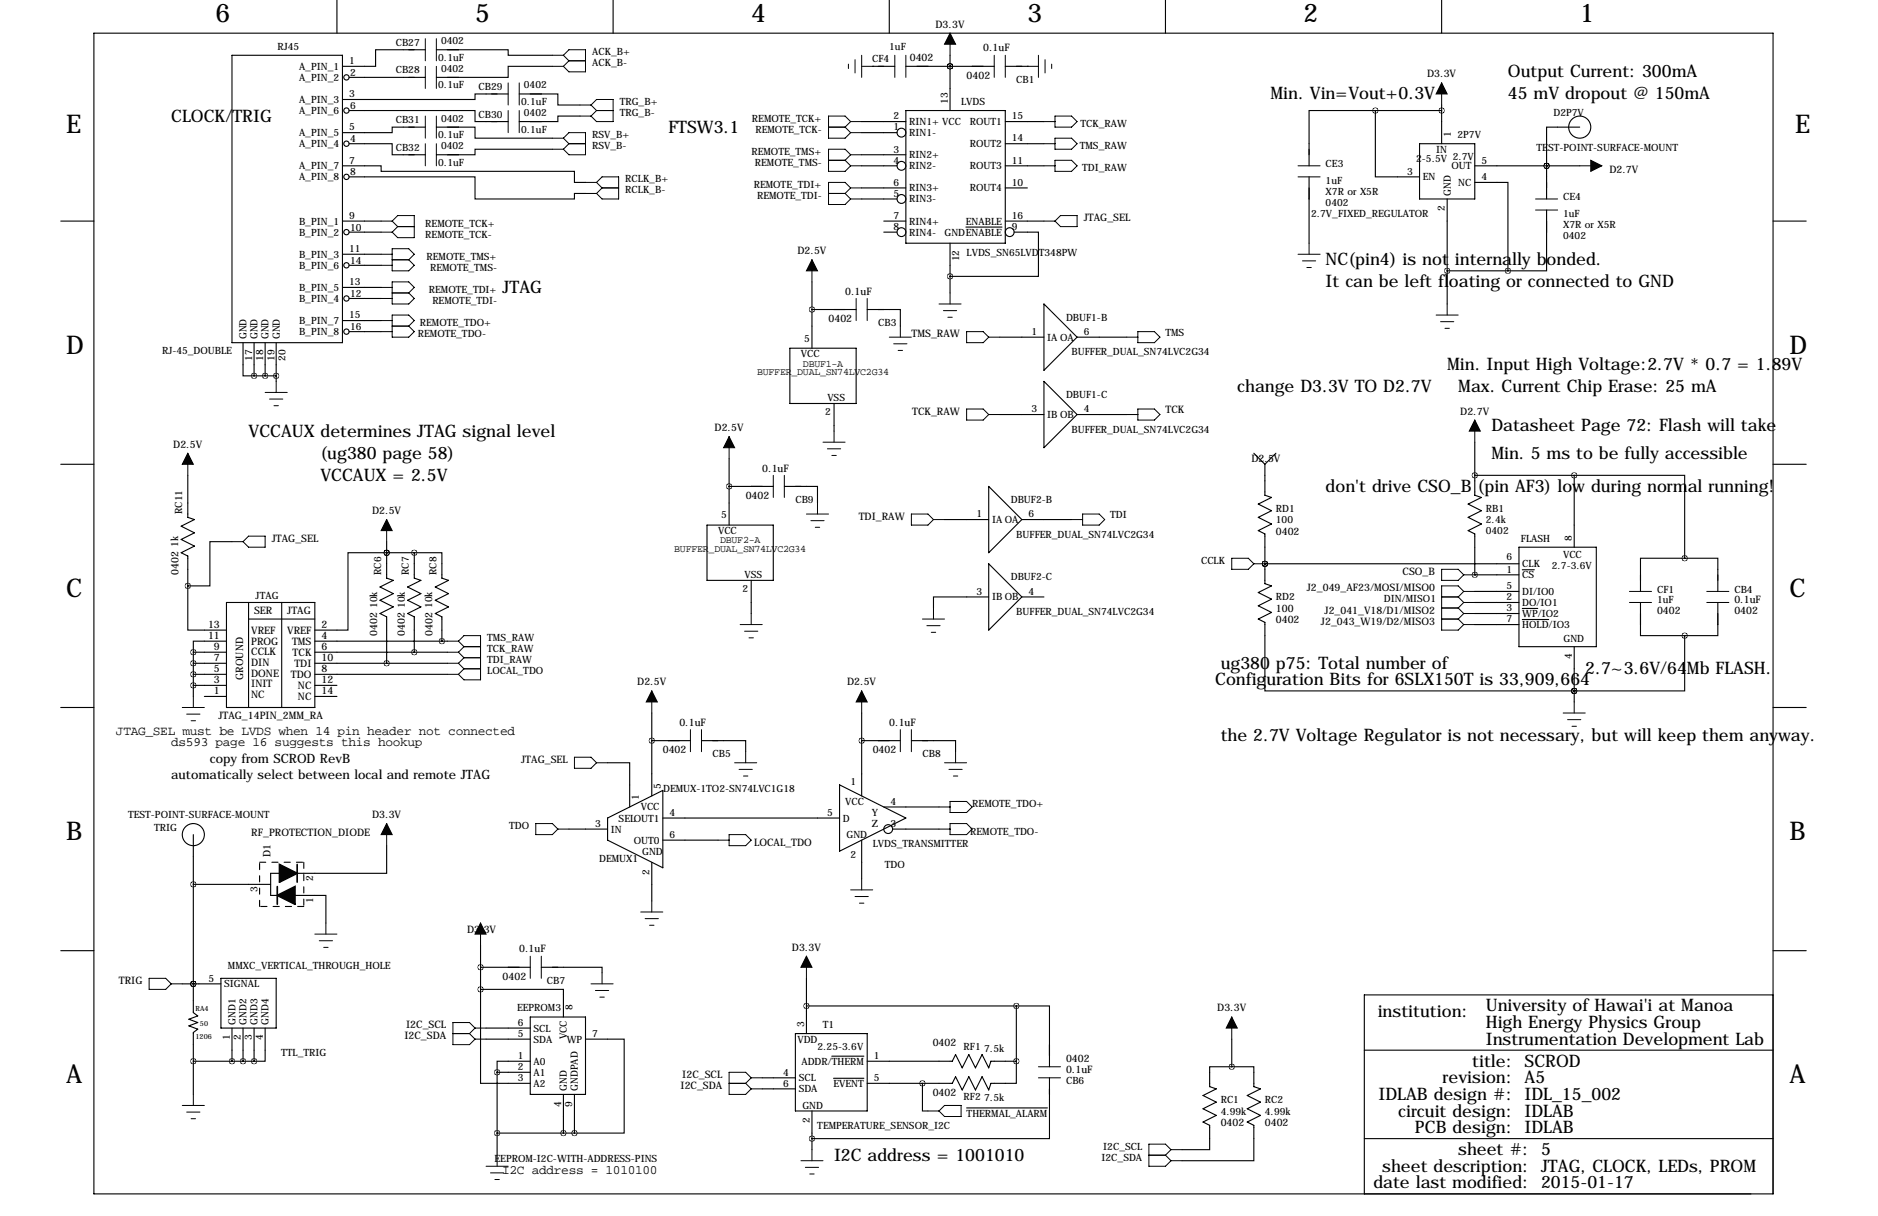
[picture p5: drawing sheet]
<svg xmlns="http://www.w3.org/2000/svg" width="432mm" height="279mm" viewBox="0 0 432 279" stroke-linecap="round" stroke-linejoin="round" font-family="sans-serif">
<g fill="none" stroke="#000" stroke-width=".25">
<path d="M21.6 7.6h386.1v266.7h-386.1zM53.3 12.7h25.4v66h-25.4zM77.5 0v7.6M80.3 17.8h17.5M97.8 11.4h-11.4v3.8h-7.7M100.3 11.4h16.5v1.3h10.2M127 15.2h-10.2v2.6h-16.5M141 0v7.6M200.7 15.2h.1M200.7 15.2h5M204.5 0v7.6M208.3 15.2h20.3"/>
<path d="M218.4 15.2h.1M218.4 12.7v12.7M231.1 15.2h5.1M236.2 15.2h.1M268 0v7.6M331.5 0v7.6M78.7 38.1h8.9v1.3h44.5v2.5h2.5M80.3 25.4h28.9v2.5h7.6M80.3 33h9.9v2.6h7.6M97.8 29.2h-7.6v1.3h-11.5M100.3 29.2h8.9v2.6h17.8M116.8 21.6h-7.6v1.3h-30.5"/>
<path d="M119.4 21.6h8.9v2.5h5M127 34.3h-17.8v1.3h-8.9M133.3 26.7h-5v1.2h-8.9M198.1 30.5h8.1M198.1 38.1h8.1M198.1 27.9h10.2M198.1 35.6h10.2M208.3 25.4h22.8v30.5h-22.8zM231.1 33h8.9M231.1 38.1h8.9M231.1 27.9h8.9M316.2 25.4v15.2h10.2"/>
<path d="M316.2 25.4h-15.2v12.7M316.2 25.4h15.3M326.4 33h12.7v12.7h-12.7zM331.5 24.1v8.9M339.1 38.1h24.1M355.6 38.1h.1M355.6 38.1v7.6M363.2 29.2h-7.6v8.9M14 50.8h7.6M78.7 50.8h8.9M78.7 58.4h8.9M80.3 40.6h28.9v5.1h22.9v-1.3h2.5"/>
<path d="M80.3 53.3h7.3M198.1 45.7h8.1M198.1 43.2h10.2M203.2 50.8h5.1M203.2 53.3h3M218.4 55.9v11.4M222.1 52.2h8.3M231.1 50.8h8.9M231.1 43.2h5.1M233.2 53.3h5.6v10.2h-20.4M301 40.6v15.3M332.7 45.7v24.1"/>
<path d="M339.1 41.9h7.6v20.3M355.6 48.3v13.9h-8.9M407.7 50.8h7.6M55.9 78.7v7.7h2.5M58.4 78.7v7.7M61 78.7v7.7M63.5 78.7v8.9M78.7 66h8.9M78.7 73.7h8.9M80.3 68.6h7.3M80.3 61h7.3M80.3 76.2h7.3"/>
<path d="M186.7 64.8v15.2M186.7 71.1h10.1M199.4 71.1h7.6v3.8M229.9 77.5h10.1M240 69.8l7.6 7.7-7.6 7.6zM247.6 77.5h11.5M332.7 62.2h14M58.4 86.4h5.1M181.6 80h15.2v12.7h-15.2zM191.8 92.7v6.4M229.9 95.2h10.1M240 87.6l7.6 7.6-7.6 7.7z"/>
<path d="M247.6 95.2h11.5M14 106.7h7.6M43.2 109.2v9.7l1.5 .5-3 1.5 3 1.5-3 1.6 3 1.5-3 1.5 1.5 .8v6.8M167.6 105.4v15.3M167.6 111.8h10.2M180.3 111.8h7.7v3.8M217.2 119.4h10.1M227.3 111.8l7.6 7.6-7.6 7.6zM234.9 119.4h11.5M288.3 104.1l2.5 2.6M290.8 106.7v7.1l1.6 .5-3.1 1.5 3.1 1.5-3.1 1.6 3.1 1.5-3.1 1.5 1.5 .8v11.4l1.6 .5-3.1 1.5 3.1 1.6-3.1 1.5 3.1 1.5-3.1 1.5 1.5 .8v15.8h71.1M293.4 104.1l-2.6 2.6"/>
<path d="M339.1 101.6v12.2l1.5 .5-3 1.5 3 1.5-3 1.6 3 1.5-3 1.5 1.5 .8v9.4M339.1 109.2h22.8M361.9 109.2h25.4v19.1M361.9 109.2v16.5M407.7 106.7h7.6M43.2 134.6v10.2h8.9M52.1 138.4h20.3v24.2h-20.3zM53.3 124.5h-5v10.1h-5.1M57.1 138.4v24.2M64.8 138.4v24.2M88.9 127h-8.9v17.8h-7.6M88.9 127h.1"/>
<path d="M88.9 124.5v8.3l1.5 .5-3 1.6 3 1.5-3 1.5 3 1.5-3 1.6 1.5 .7v10.7M88.9 127h6.3M95.2 127h6.4v5.8l1.5 .5-3 1.6 3 1.5-3 1.5 3 1.5-3 1.6 1.5 .7v5.6M95.2 127v5.8l1.6 .5-3.1 1.6 3.1 1.5-3.1 1.5 3.1 1.5-3.1 1.6 1.5 .7v8.2M162.6 120.7h15.2v12.6h-15.2zM172.7 133.3v7.7M227.3 137.2h-12.7v2.5M227.3 129.5l7.6 7.7-7.6 7.6zM234.9 137.2h5.1M290.8 129.5h.1M290.8 129.5h58.4M339.1 132.1h.1"/>
<path d="M339.1 132.1h10.1M339.1 138.4h10.1M339.1 135.9h10.1M349.2 125.7h17.8v22.9h-17.8zM350 130.9h2.8M350 139.8h3.6M377.2 138.4v7.6h10.1M387.3 128.3h-10.1v7.6M387.3 128.3h7.7v7.6M395 138.4v7.6h-7.7M44.4 149.9v10.1M44.4 157.5h7.7"/>
<path d="M44.4 154.9h7.7M44.4 152.4h7.7M44.4 149.9h7.7M52.1 147.3h-7.7v2.6M57.1 142.2h15.3M72.4 157.5h5.1M72.4 154.9h30.5M72.4 152.4h30.5M72.4 149.9h30.5M72.4 147.3h30.5M339.1 141h10.1M339.1 143.5h10.1"/>
<path d="M350 142.3h6.1M361.9 158.8h.1M361.9 148.6v12.7M387.3 146v12.8h-25.4M14 162.6h7.6M47 160h5.1M72.4 160h5.1M139.7 175.3h5.1v10.1M149.9 163.8v19.1M149.9 170.2h8.8M161.3 170.2h10.1v2.5M198.1 163.8v19.1"/>
<path d="M198.1 170.2h8.9M209.5 170.2h10.2v2.5M407.7 162.6h7.6M44.4 191.8v40.9l1.1 .7-2.1 .8 2.1 .7-2.1 .8 2.1 .8-1.1 .7v14.3M88.9 194.3v6.4h-20.6M130.8 190.5h8.9M139.7 188l12.7-6.4v17.8l-12.7-6.4zM149.9 198.1v8.9M152.4 188h40.6M152.4 193h12.7M193 180.3l15.3 7.7-15.3 7.6zM198.1 193v8.9"/>
<path d="M203.2 185.4h12.7M205.2 190.5h10.7M14 218.4h7.6M44.4 203.2h17.8M64.3 200.7h-2.1v5h1.6M67.8 205.7h7.1v6.4M110.5 217.2v10.1M407.7 218.4h7.6M41.9 226.1h8.9M44.4 226.1h.1M50.8 224.8h12.7v11.4h-12.7zM53.3 236.2v7.6"/>
<path d="M55.9 236.2v7.6M58.4 236.2v7.6M61 236.2v7.6h-2.6M110.5 227.3h19v6.4M110.5 227.3v21.6h11.4M110.5 222.2h11.4M111.8 238.8h10.1M111.8 236.2h10.1M121.9 233.7h12.7v17.8h-12.7zM124.5 222.2h13.9v1.3M134.6 238.8h8.9v21.5h-11.4M182.9 237.5h16.5v17.8h-16.5z"/>
<path d="M185.4 224.8v12.7M185.4 231.1h48.3M233.7 231.1h7.6v14M233.7 231.1v12.7M283.2 238.8v6.3M407.7 228.6h-94v45.7M44.4 243.8h14M114.3 246.4h7.6M114.3 246.4v19M121.9 243.8h-7.6v2.6M129.5 251.5v8.8M132.1 251.5v8.8"/>
<path d="M175.3 247.6h7.6M175.3 250.2h7.6M186.7 255.3v8.9M191.2 242.7h7.4M191.6 247.8h7M199.4 243.8h19.5l.8-1.5 1.5 3.1 1.6-3.1 1.5 3.1 1.5-3.1 1.5 3.1 .5-1.6h5.9M212.1 248.9v6.4h1.3M222.2 254.6h18.6M233.7 243.8v5.1h-5.9l-.5 1.5-1.5-3-1.5 3-1.5-3-1.6 3-1.5-3-.8 1.5h-19.5M241.3 247.6v14h-54.6M283.2 245.1h-5.1v4.6l1.6 .5-3.1 1.5 3.1 1.5-3.1 1.6 3.1 1.5-3.1 1.5 1.5 .8v5.6h-6.3M283.2 245.1h5.1v4.6l1.5 .5-3 1.5 3 1.5-3 1.6 3 1.5-3 1.5 1.5 .8v8.1h-16.5"/>
<path d="M313.7 241.3h94M114.3 260.3h17.8M313.7 261.6h94"/>
<circle cx="79.7" cy="17.8" r=".61"/>
<circle cx="79.7" cy="25.4" r=".61"/>
<circle cx="79.7" cy="33" r=".61"/>
<circle cx="207.3" cy="38.1" r="1.02"/>
<circle cx="207.3" cy="30.5" r="1.02"/>
<circle cx="363.2" cy="29.2" r="2.54"/>
<circle cx="79.7" cy="53.3" r=".61"/>
<circle cx="79.7" cy="40.6" r=".61"/>
<circle cx="207.3" cy="45.7" r="1.02"/>
<circle cx="207.3" cy="53.3" r="1.02"/>
<circle cx="232.2" cy="53.3" r="1.02"/>
<circle cx="79.7" cy="76.2" r=".61"/>
<circle cx="79.7" cy="68.6" r=".61"/>
<circle cx="79.7" cy="61" r=".61"/>
<circle cx="44.5" cy="191.8" r="2.54"/>
<circle cx="204.2" cy="190.5" r="1.02"/>
</g>
<g fill="none" stroke="#000" stroke-width=".23">
<path d="M97.8 8.9v5.1M97.8 15.2v5.1M100.3 8.9v5.1M100.3 15.2v5.1M116.8 19.1v5M119.4 19.1v5M127 12.7h2.5M127 15.2h2.5M129.5 12.7l1.3 1.3M129.5 12.7l1.3-1.3h3.8v5.1h-3.8l-1.3-1.3M130.8 14h3.8M130.8 14l-1.3 1.2"/>
<path d="M195.1 14.7v1M196.6 13.7v3.1M198.1 15.2h2.6M198.1 12.7v5.1M205.7 12.7v5.1M208.3 12.7v5.1M218.4 7.6v5.1M228.6 12.7v5.1M231.1 12.7v5.1M236.2 15.2h2.6M238.8 12.7v5.1M240.3 13.7v3.1"/>
<path d="M241.8 14.7v1M331.5 19.1v5M97.8 26.7v5.1M97.8 33v5.1M100.3 26.7v5.1M100.3 33v5.1M116.8 25.4v5.1M119.4 25.4v5.1M127 31.8h2.5M127 34.3h2.5M129.5 31.8l1.3-1.3h3.8v5.1h-3.8l-1.3-1.3M129.5 31.8l1.3 1.2"/>
<path d="M130.8 33h3.8M130.8 33l-1.3 1.3M133.3 24.1h2.6M133.3 26.7h2.6M135.9 24.1l1.3 1.3M135.9 24.1l1.3-1.2h3.8v5h-3.8l-1.3-1.2M137.2 25.4h3.8M137.2 25.4l-1.3 1.3M190.5 29.2h3.8M190.5 36.8h3.8M194.3 29.2l1.3 1.3M194.3 36.8l1.3 1.3"/>
<path d="M195.6 38.1h2.5M195.6 27.9l-1.3-1.2h-3.8v5.1h3.8l1.3-1.3M195.6 27.9h2.5M195.6 30.5h2.5M195.6 35.6l-1.3-1.3h-3.8v5.1h3.8l1.3-1.3M195.6 35.6h2.5M195.6 27.9l-1.3 1.3M195.6 35.6l-1.3 1.2M240 38.1h2.6M240 27.9h2.6M240 33h2.6M242.6 26.7h3.8l1.2 1.2-1.2 1.3h-3.8z"/>
<path d="M242.6 31.8h3.8l1.2 1.2-1.2 1.3h-3.8zM242.6 36.8h3.8l1.2 1.3-1.2 1.3h-3.8zM298.4 38.1h5.1M363.2 38.1h5.1M87.6 50.8h2.6M87.6 53.3h2.6M87.6 58.4h2.6M90.2 50.8l1.2 1.3M90.2 50.8l1.2-1.3h3.8v5.1h-3.8l-1.2-1.3M90.2 57.2h3.8l1.2 1.2-1.2 1.3 1.2 1.3-1.2 1.2h-3.8zM90.2 59.7h3.8M91.4 52.1h3.8"/>
<path d="M91.4 52.1l-1.2 1.2M134.6 41.9h2.6M134.6 44.4h2.6M137.2 41.9l1.2-1.3h3.8v5.1h-3.8l-1.2-1.3M137.2 41.9l1.2 1.3M138.4 43.2h3.8M138.4 43.2l-1.2 1.2M186.7 59.7v5.1M190.5 44.4h3.8M194.3 44.4l1.3 1.3M195.6 45.7h2.5M195.6 43.2l-1.3-1.3h-3.8v5.1h3.8l1.3-1.3"/>
<path d="M195.6 43.2h2.5M195.6 43.2l-1.3 1.2M240 50.8h2.6M242.6 50.8l1.2-1.3h3.8v2.6h-3.8zM298.4 40.6h5.1M298.4 58.4h5.1M299.5 59.9h3M301 55.9v2.5M353.1 45.7h5M353.1 48.3h5M87.6 61h2.6M87.6 66h2.6"/>
<path d="M87.6 68.6h2.6M87.6 73.7h2.6M87.6 76.2h2.6M90.2 64.8h3.8l1.2 1.2-1.2 1.3 1.2 1.3-1.2 1.2h-3.8zM90.2 72.4h3.8l1.2 1.3-1.2 1.2 1.2 1.3-1.2 1.3h-3.8zM90.2 67.3h3.8M90.2 74.9h3.8M196.8 68.6v5.1M199.4 68.6v5.1M204.5 77.5h5M205.5 79h3M207 74.9v2.6"/>
<path d="M215.9 69.8h5.1M216.9 71.4h3.1M217.9 72.9h1M218.4 67.3v2.5M222.2 76.2h3.9l1.2 1.3-1.2 1.2h-3.9zM227.3 77.5h2.6M259.1 77.5h2.5M261.6 76.2h3.8l1.3 1.3-1.3 1.2h-3.8zM300.5 61.5h1M330.2 72.4h5.1M331.2 73.9h3.1M332.2 75.4h1"/>
<path d="M332.7 69.8v2.6M61 90.2h5M62 91.7h3M63 93.2h1M63.5 87.6v2.6M191.8 99.1v2.5M206.5 80.5h1M222.2 94h3.9l1.2 1.2-1.2 1.3h-3.9zM227.3 95.2h2.6M259.1 95.2h2.5M261.6 94h3.8l1.3 1.2-1.3 1.3h-3.8zM339.1 96.5v5.1"/>
<path d="M43.2 104.1v5.1M88.9 119.4v5.1M167.6 100.3v5.1M177.8 109.2v5.1M180.3 109.2v5.1M185.4 118.1h5.1M186.4 119.6h3.1M188 115.6v2.5M189.2 101.6h5.1M190.2 103.1h3.1M191.3 104.6h1M209.5 118.1h3.9l1.2 1.3-1.2 1.3h-3.9z"/>
<path d="M214.6 119.4h2.6M246.4 119.4h2.5M248.9 118.1h3.8l1.3 1.3-1.3 1.3h-3.8zM53.3 124.5h2.6M55.9 124.5l1.2-1.3h3.9v2.5h-3.9zM187.5 121.2h1M214.6 139.7v2.5M283.2 128.3h3.8l1.3 1.2-1.3 1.3h-3.8zM288.3 129.5h2.5M331.5 139.7h3.8M331.5 130.8h3.8l1.2 1.3-1.2 1.2h-3.8zM331.5 137.2h3.8"/>
<path d="M335.3 137.2l1.2 1.2M335.3 139.7l1.2 1.3M336.5 135.9h2.6M336.5 138.4h2.6M336.5 138.4l-1.2 1.3M336.5 135.9l-1.2-1.3h-3.8v10.2h3.8l1.2-1.3M336.5 135.9l-1.2 1.3M336.5 132.1h2.6M374.6 135.9h5.1M374.6 138.4h5.1M392.4 135.9h5.1M392.4 138.4h5.1"/>
<path d="M102.9 152.4h2.5M102.9 147.3h2.5M102.9 149.9h2.5M102.9 154.9h2.5M105.4 147.3l1.3-1.3h3.8v10.2h-3.8l-1.3-1.3M105.4 152.4l1.3 1.3M105.4 147.3l1.3 1.3M105.4 149.9l1.3 1.2M106.7 153.7h3.8M106.7 151.1h3.8M106.7 151.1l-1.3 1.3M106.7 148.6h3.8"/>
<path d="M106.7 148.6l-1.3 1.3M106.7 153.7l-1.3 1.2M149.9 158.8v5M170.2 143.5h5.1M171.2 145h3M172.2 146.6h1M172.7 141v2.5M198.1 158.8v5M212.1 142.2h5.1M213.1 143.8h3.1M214.1 145.3h1M331.5 142.2h3.8"/>
<path d="M335.3 142.2l1.2 1.3M336.5 141h2.6M336.5 141l-1.2 1.2M336.5 143.5h2.6M41.9 162.6h5.1M42.9 164.1h3.1M43.9 165.6h1.1M44.4 160v2.6M132.1 174h3.8l1.3 1.3-1.3 1.2h-3.8zM137.2 175.3h2.5M158.7 167.6v5.1M161.3 167.6v5.1"/>
<path d="M168.9 175.3h5.1M169.9 176.8h3.1M170.9 178.3h1.1M171.4 172.7v2.6M207 167.6v5.1M209.5 167.6v5.1M217.2 175.3h5M218.2 176.8h3M219.2 178.3h1M219.7 172.7v2.6M359.4 163.8h5.1M360.4 165.4h3.1"/>
<path d="M361.4 166.9h1.1M361.9 161.3v2.5M88.9 189.2v5.1M123.2 189.2h3.8l1.3 1.3-1.3 1.3h-3.8zM128.3 190.5h2.5M165.1 193h2.5M167.6 191.8h3.8l1.3 1.2-1.3 1.3h-3.8zM215.9 185.4h2.5M215.9 190.5h2.5M218.4 184.1h3.8l1.3 1.3-1.3 1.3h-3.8zM218.4 189.2h3.8l1.3 1.3-1.3 1.3h-3.8zM72.4 214.6h5.1"/>
<path d="M73.4 216.2h3.1M74.4 217.7h1M74.9 212.1v2.5M110.5 212.1v5.1M121.9 219.7v5.1M124.5 219.7v5.1M147.3 209.5h5.1M148.3 211.1h3.1M149.4 212.6h1M149.9 207v2.5M185.4 219.7v5.1M195.6 204.5h5.1"/>
<path d="M196.6 206h3M197.6 207.5h1M198.1 201.9v2.6M34.3 224.8h3.8l1.3 1.3-1.3 1.2h-3.8zM39.4 226.1h2.5M104.1 237.5h3.8M107.9 237.5l1.3 1.3M109.2 236.2h2.6M109.2 236.2l-1.3 1.3M109.2 236.2l-1.3-1.3h-3.8v5.1h3.8l1.3-1.2M109.2 238.8h2.6M135.9 226.1h5.1"/>
<path d="M136.9 227.6h3.1M137.9 229.1h1M138.4 223.5v2.6M283.2 233.7v5.1M41.9 254h5.1M42.9 255.5h3.1M43.9 257h1.1M44.4 251.5v2.5M167.6 248.9h3.8M171.4 248.9l1.3 1.3M172.7 247.6h2.6M172.7 247.6l-1.3 1.3"/>
<path d="M172.7 247.6l-1.3-1.2h-3.8v5.1h3.8l1.3-1.3M172.7 250.2h2.6M213.4 255.3h2.5M217.2 254h3.8v2.5h-3.8l-1.3-1.2zM238.8 247.6h5M238.8 245.1h5M111.8 268h5M112.8 269.5h3M113.8 271h1M114.3 265.4v2.6M184.1 266.7h5.1M185.2 268.2h3"/>
<path d="M186.2 269.7h1M186.7 264.2v2.5M264.2 265.4h3.8M268 265.4l1.2 1.3M269.2 266.7h2.6M269.2 264.2h2.6M269.2 264.2l-1.2 1.2M269.2 264.2l-1.2-1.3h-3.8v5.1h3.8l1.2-1.3"/>
</g>
<path d="M68.3 198.6v4.1M63.8 203.7v4.1" fill="none" stroke="#000" stroke-width=".38"/>
<path d="M64.3 198.6l4 2.1-4 2zM63.8 205.7l4-2v4.1z" fill="#000" stroke="#000" stroke-width=".38"/>
<path d="M59.7 198.1h10.1M69.8 198.1v10.2M59.7 208.3v-10.2M69.8 208.3h-10.1" fill="none" stroke="#000" stroke-width=".25" stroke-dasharray="1.4 1.4"/>
<g fill="#000" stroke="#000" stroke-width=".23">
<path d="M218.4 7.6l1.3 2.6h-2.5zM331.5 19.1l1.2 2.5h-2.5zM365.8 36.8l2.5 1.3-2.5 1.3zM186.7 59.7l1.3 2.5h-2.6zM339.1 96.5l1.3 2.6h-2.6zM43.2 104.1l1.2 2.6h-2.5zM88.9 119.4l1.3 2.5h-2.6zM167.6 100.3l1.3 2.6h-2.5zM149.9 158.8l1.2 2.5h-2.5zM198.1 158.8l1.3 2.5h-2.6zM88.9 189.2l1.3 2.6h-2.6zM110.5 212.1l1.3 2.5h-2.6z"/>
<path d="M185.4 219.7l1.3 2.5h-2.6zM283.2 233.7l1.3 2.5h-2.6z"/>
</g>
<path d="M387.3 146.1a.05 .05 0 0 0 .1 0 .05 .05 0 0 0-.1 0zM290.8 129.5a.05 .05 0 0 0 .1 0 .05 .05 0 0 0-.1 0zM387.3 128.3a.05 .05 0 0 0 .1 0 .05 .05 0 0 0-.1 0zM339 132.1a.05 .05 0 0 0 .1 0 .05 .05 0 0 0-.1 0zM361.9 158.8a.05 .05 0 0 0 .1 0 .05 .05 0 0 0-.1 0zM290.8 129.5a.05 .05 0 0 0 .1 0 .05 .05 0 0 0-.1 0zM233.6 243.8a.05 .05 0 0 0 .1 0 .05 .05 0 0 0-.1 0zM361.9 109.2a.05 .05 0 0 0 .1 0 .05 .05 0 0 0-.1 0zM361.9 158.8a.05 .05 0 0 0 .1 0 .05 .05 0 0 0-.1 0zM186.6 261.6a.05 .05 0 0 0 .1 0 .05 .05 0 0 0-.1 0zM233.6 231.1a.05 .05 0 0 0 .1 0 .05 .05 0 0 0-.1 0zM212 248.9a.05 .05 0 0 0 .1 0 .05 .05 0 0 0-.1 0zM339 109.2a.05 .05 0 0 0 .1 0 .05 .05 0 0 0-.1 0zM283.2 245.1a.05 .05 0 0 0 .1 0 .05 .05 0 0 0-.1 0zM185.4 231.1a.05 .05 0 0 0 .1 0 .05 .05 0 0 0-.1 0zM129.5 260.4a.05 .05 0 0 0 .1 0 .05 .05 0 0 0-.1 0zM132 260.4a.05 .05 0 0 0 .1 0 .05 .05 0 0 0-.1 0zM110.4 227.3a.05 .05 0 0 0 .1 0 .05 .05 0 0 0-.1 0zM110.4 222.3a.05 .05 0 0 0 .1 0 .05 .05 0 0 0-.1 0zM44.4 226.1a.05 .05 0 0 0 .1 0 .05 .05 0 0 0-.1 0zM44.4 226.1a.05 .05 0 0 0 .1 0 .05 .05 0 0 0-.1 0zM44.4 243.8a.05 .05 0 0 0 .1 0 .05 .05 0 0 0-.1 0zM53.3 243.8a.05 .05 0 0 0 .1 0 .05 .05 0 0 0-.1 0zM55.8 243.8a.05 .05 0 0 0 .1 0 .05 .05 0 0 0-.1 0zM58.4 243.8a.05 .05 0 0 0 .1 0 .05 .05 0 0 0-.1 0zM58.4 86.4a.05 .05 0 0 0 .1 0 .05 .05 0 0 0-.1 0zM60.9 86.4a.05 .05 0 0 0 .1 0 .05 .05 0 0 0-.1 0zM332.7 62.2a.05 .05 0 0 0 .1 0 .05 .05 0 0 0-.1 0zM346.7 62.2a.05 .05 0 0 0 .1 0 .05 .05 0 0 0-.1 0zM331.4 25.4a.05 .05 0 0 0 .1 0 .05 .05 0 0 0-.1 0zM316.2 25.4a.05 .05 0 0 0 .1 0 .05 .05 0 0 0-.1 0zM44.4 157.5a.05 .05 0 0 0 .1 0 .05 .05 0 0 0-.1 0zM44.4 154.9a.05 .05 0 0 0 .1 0 .05 .05 0 0 0-.1 0zM44.4 152.4a.05 .05 0 0 0 .1 0 .05 .05 0 0 0-.1 0zM44.4 149.9a.05 .05 0 0 0 .1 0 .05 .05 0 0 0-.1 0zM95.2 127a.05 .05 0 0 0 .1 0 .05 .05 0 0 0-.1 0zM95.2 149.9a.05 .05 0 0 0 .1 0 .05 .05 0 0 0-.1 0zM44.4 203.2a.05 .05 0 0 0 .1 0 .05 .05 0 0 0-.1 0zM43.1 134.6a.05 .05 0 0 0 .1 0 .05 .05 0 0 0-.1 0zM218.4 63.5a.05 .05 0 0 0 .1 0 .05 .05 0 0 0-.1 0zM218.4 15.2a.05 .05 0 0 0 .1 0 .05 .05 0 0 0-.1 0zM218.4 15.2a.05 .05 0 0 0 .1 0 .05 .05 0 0 0-.1 0zM149.8 170.2a.05 .05 0 0 0 .1 0 .05 .05 0 0 0-.1 0zM198.1 170.2a.05 .05 0 0 0 .1 0 .05 .05 0 0 0-.1 0zM186.6 71.1a.05 .05 0 0 0 .1 0 .05 .05 0 0 0-.1 0zM167.6 111.8a.05 .05 0 0 0 .1 0 .05 .05 0 0 0-.1 0z" fill="#000" stroke="#000" stroke-width="1.3"/>
<g font-size="5.9">
<text x="49.5" y="5.1">6</text>
<text x="109.2" y="5.1">5</text>
<text x="172.7" y="5.1">4</text>
<text x="236.2" y="5.1">3</text>
<text x="299.7" y="5.1">2</text>
<text x="363.2" y="5.1">1</text>
<text x="15.2" y="30.5">E</text>
<text x="412.7" y="30.5">E</text>
<text x="15.2" y="81.3">D</text>
<text x="411.5" y="81.3">D</text>
<text x="15.2" y="137.2">C</text>
<text x="411.5" y="137.2">C</text>
<text x="15.2" y="193">B</text>
<text x="411.5" y="193">B</text>
<text x="15.2" y="248.9">A</text>
<text x="411.5" y="248.9">A</text>
</g>
<g font-size="4">
<text x="346.7" y="17.8">Output Current: 300mA</text>
<text x="292.1" y="22.9">Min. Vin=Vout+0.3V</text>
<text x="346.7" y="22.9">45 mV dropout @ 150mA</text>
<text x="39.4" y="27.9">CLOCK/TRIG</text>
<text x="153.7" y="30.5">FTSW3.1</text>
<text x="304.8" y="61">NC(pin4) is not internally bonded.</text>
<text x="115.6" y="67.3">JTAG</text>
<text x="304.8" y="66">It can be left floating or connected to GND</text>
<text x="332.7" y="85.1">Min. Input High Voltage:2.7V * 0.7 = 1.89V</text>
<text x="284.5" y="90.2">change D3.3V TO D2.7V</text>
<text x="335.3" y="90.2">Max. Current Chip Erase: 25 mA</text>
<text x="57.1" y="100.3">VCCAUX determines JTAG signal level</text>
<text x="342.9" y="99.1">Datasheet Page 72: Flash will take</text>
<text x="73.7" y="105.4">(ug380 page 58)</text>
<text x="342.9" y="105.4">Min. 5 ms to be fully accessible</text>
<text x="73.7" y="110.5">VCCAUX = 2.5V</text>
<text x="304.8" y="113">don't drive CSO_B (pin AF3) low during normal running!</text>
<text x="280.7" y="153.7">ug380 p75: Total number of</text>
<text x="364.5" y="154.9">2.7~3.6V/64Mb FLASH.</text>
<text x="279.4" y="157.5">Configuration Bits for 6SLX150T is 33,909,664</text>
<text x="280.7" y="170.2">the 2.7V Voltage Regulator is not necessary, but will keep them anyway.</text>
<text x="316.8" y="233.7">institution:</text>
<text x="341.6" y="232.4">University of Hawai'i at Manoa</text>
<text x="341.6" y="236.2">High Energy Physics Group</text>
<text x="338.5" y="245.1">title: SCROD</text>
<text x="341.6" y="240">Instrumentation Development Lab</text>
<text x="331.7" y="248.9">revision: A5</text>
<text x="316.9" y="252.7">IDLAB design #: IDL_15_002</text>
<text x="321.5" y="256.5">circuit design: IDLAB</text>
<text x="325.3" y="260.3">PCB design: IDLAB</text>
<text x="191.8" y="266.7">I2C address = 1001010</text>
<text x="317.8" y="269.2">sheet description: JTAG, CLOCK, LEDs, PROM</text>
<text x="335.3" y="265.4">sheet #: 5</text>
<text x="315.8" y="273">date last modified: 2015-01-17</text>
</g>
<g font-size="3">
<text x="26.7" y="168.9">JTAG_SEL must be LVDS when 14 pin header not connected</text>
<text x="39.4" y="171.4">ds593 page 16 suggests this hookup</text>
<text x="39.4" y="179.1">automatically select between local and remote JTAG</text>
<text x="48.3" y="175.3">copy from SCROD RevB</text>
<text x="115.5" y="269.6">I2C address = 1010100</text>
</g>
<g font-size="2.4">
<text x="215.1" y="6.4">D3.3V</text>
<text x="226.1" y="11.8">0.1uF</text>
<text x="209.2" y="14">0402</text>
<text x="328.1" y="17.8">D3.3V</text>
<text x="222.2" y="18.2">0402</text>
<text x="370.1" y="39.8">D2.7V</text>
<text x="249.2" y="50.8">JTAG_SEL</text>
<text x="183.4" y="58.4">D2.5V</text>
<text x="194.3" y="67.7">0.1uF</text>
<text x="190.5" y="74.1">0402</text>
<text x="209.6" y="77.5">TMS_RAW</text>
<text x="209.7" y="95.2">TCK_RAW</text>
<text x="268" y="95">TCK</text>
<text x="335.8" y="95.2">D2.7V</text>
<text x="164.3" y="99.1">D2.5V</text>
<text x="39.9" y="102.9">D2.5V</text>
<text x="287.8" y="106.2">D2.5V</text>
<text x="175.3" y="108.3">0.1uF</text>
<text x="85.6" y="118.1">D2.5V</text>
<text x="171.4" y="114.7">0402</text>
<text x="197.4" y="119.4">TDI_RAW</text>
<text x="62.5" y="124.5">JTAG_SEL</text>
<text x="293.4" y="122.8">0402</text>
<text x="41" y="132.1" transform="rotate(-90 41 132.1)">0402</text>
<text x="300.5" y="135.9">J2_049_AF23/MOSI/MISO0</text>
<text x="322.5" y="132.1">CSO_B</text>
<text x="58.4" y="141">SER</text>
<text x="66" y="141">JTAG</text>
<text x="293.4" y="140.6">100</text>
<text x="293.4" y="143.1">0402</text>
<text x="303.7" y="143.5">J2_043_W19/D2/MISO3</text>
<text x="304.5" y="141">J2_041_V18/D1/MISO2</text>
<text x="381" y="141.1">0402</text>
<text x="398.8" y="138.6">0.1uF</text>
<text x="398.8" y="141.1">0402</text>
<text x="47.8" y="146.8">11</text>
<text x="47.8" y="144.3">13</text>
<text x="49.2" y="149.4">9</text>
<text x="57.8" y="148.2">PROG</text>
<text x="57.8" y="145.7">VREF</text>
<text x="66.1" y="145.6">VREF</text>
<text x="67.1" y="148.2">TMS</text>
<text x="73.9" y="144.3">2</text>
<text x="73.9" y="146.8">4</text>
<text x="73.9" y="149.4">6</text>
<text x="86.8" y="146" transform="rotate(-90 86.8 146)">0402</text>
<text x="93.1" y="146" transform="rotate(-90 93.1 146)">0402</text>
<text x="99.5" y="146" transform="rotate(-90 99.5 146)">0402</text>
<text x="49.2" y="154.4">5</text>
<text x="49.2" y="151.9">7</text>
<text x="57.8" y="155.5">DONE</text>
<text x="57.8" y="153">DIN</text>
<text x="57.8" y="150.6">CCLK</text>
<text x="66.9" y="155.8">TDO</text>
<text x="67.3" y="150.7">TCK</text>
<text x="67.7" y="153.2">TDI</text>
<text x="73.9" y="154.4">8</text>
<text x="73.9" y="151.9">10</text>
<text x="49.2" y="159.5">1</text>
<text x="49.2" y="157">3</text>
<text x="55.9" y="156.2" transform="rotate(-90 55.9 156.2)">GROUND</text>
<text x="57.8" y="160.3">NC</text>
<text x="57.8" y="157.9">INIT</text>
<text x="68.5" y="158.3">NC</text>
<text x="68.5" y="160.9">NC</text>
<text x="73.9" y="157">12</text>
<text x="73.9" y="159.5">14</text>
<text x="146.5" y="157.5">D2.5V</text>
<text x="194.8" y="157.5">D2.5V</text>
<text x="50.2" y="165.2">JTAG_14PIN_2MM_RA</text>
<text x="156.2" y="166.8">0.1uF</text>
<text x="204.5" y="166.8">0.1uF</text>
<text x="152.4" y="173.1">0402</text>
<text x="200.7" y="173.1">0402</text>
<text x="119.8" y="175.3">JTAG_SEL</text>
<text x="85.6" y="188">D3.3V</text>
<text x="57.8" y="192.2">RF_PROTECTION_DIODE</text>
<text x="62.2" y="196.8" transform="rotate(-90 62.2 196.8)">D1</text>
<text x="173.4" y="194.3">LOCAL_TDO</text>
<text x="107.4" y="214.4">D3.3V</text>
<text x="119.4" y="218.8">0.1uF</text>
<text x="182.1" y="218.4">D3.3V</text>
<text x="27.3" y="226.1">TRIG</text>
<text x="115.6" y="225.2">0402</text>
<text x="279.9" y="232.4">D3.3V</text>
<text x="93" y="238.8">I2C_SDA</text>
<text x="93.4" y="236.2">I2C_SCL</text>
<text x="214.5" y="240.4">0402</text>
<text x="245.1" y="244.1">0402</text>
<text x="156.5" y="250.2">I2C_SDA</text>
<text x="156.9" y="247.6">I2C_SCL</text>
<text x="214.5" y="251.9">0402</text>
<text x="245.1" y="246.6">0.1uF</text>
<text x="280.7" y="258.7">0402</text>
<text x="290.8" y="258.7">0402</text>
</g>
<g font-size="2.3">
<text x="63.8" y="11.4">RJ45</text>
<text x="91" y="10.5">CB27</text>
<text x="101.4" y="10.2">0402</text>
<text x="204.5" y="11.4">1uF</text>
<text x="68.8" y="16">A_PIN_1</text>
<text x="80.3" y="14.7">1</text>
<text x="80.5" y="17.4">2</text>
<text x="91" y="16.9">CB28</text>
<text x="100.7" y="14">0.1uF</text>
<text x="101.4" y="16.5">0402</text>
<text x="136.1" y="12.7">ACK_B+</text>
<text x="136.1" y="15.2">ACK_B-</text>
<text x="200.5" y="14.3">CF4</text>
<text x="68.8" y="18.6">A_PIN_2</text>
<text x="68.8" y="23.7">A_PIN_3</text>
<text x="80.3" y="22.4">3</text>
<text x="100.7" y="20.3">0.1uF</text>
<text x="110" y="20.7">CB29</text>
<text x="120.5" y="20.3">0402</text>
<text x="217.9" y="23.9" transform="rotate(-90 217.9 23.9)">13</text>
<text x="233.7" y="19.1">CB1</text>
<text x="68.8" y="26.2">A_PIN_6</text>
<text x="80.3" y="30">5</text>
<text x="80.5" y="25">6</text>
<text x="91" y="28.3">CB31</text>
<text x="101.4" y="27.9">0402</text>
<text x="110" y="27">CB30</text>
<text x="119.8" y="24.1">0.1uF</text>
<text x="120.5" y="26.7">0402</text>
<text x="142.5" y="24.1">TRG_B+</text>
<text x="142.5" y="26.7">TRG_B-</text>
<text x="172.9" y="27.9">REMOTE_TCK+</text>
<text x="205.4" y="30">1</text>
<text x="205.4" y="27.4">2</text>
<text x="209" y="28.7">RIN1+ VCC</text>
<text x="221" y="24.1">LVDS</text>
<text x="223" y="28.7">ROUT1</text>
<text x="232.7" y="27.4">15</text>
<text x="248.4" y="29.2">TCK_RAW</text>
<text x="357.2" y="26.7">D2P7V</text>
<text x="68.8" y="33.8">A_PIN_4</text>
<text x="68.8" y="31.3">A_PIN_5</text>
<text x="80.5" y="32.7">4</text>
<text x="91" y="34.6">CB32</text>
<text x="100.7" y="31.8">0.1uF</text>
<text x="101.4" y="34.3">0402</text>
<text x="119.8" y="30.5">0.1uF</text>
<text x="136.1" y="31.8">RSV_B+</text>
<text x="136.1" y="34.3">RSV_B-</text>
<text x="172.8" y="35.6">REMOTE_TMS+</text>
<text x="173.7" y="30.5">REMOTE_TCK-</text>
<text x="205.4" y="35.1">3</text>
<text x="209" y="31.3">RIN1-</text>
<text x="223" y="33.8">ROUT2</text>
<text x="232.7" y="32.5">14</text>
<text x="248.3" y="34.3">TMS_RAW</text>
<text x="330.2" y="35.1">IN</text>
<text x="333.6" y="31.5" transform="rotate(-90 333.6 31.5)">1</text>
<text x="335.1" y="31.8">2P7V</text>
<text x="353.3" y="34.6">TEST-POINT-SURFACE-MOUNT</text>
<text x="68.8" y="38.9">A_PIN_7</text>
<text x="68.8" y="41.4">A_PIN_8</text>
<text x="80.3" y="37.6">7</text>
<text x="80.5" y="40.3">8</text>
<text x="100.7" y="38.1">0.1uF</text>
<text x="143.8" y="41.9">RCLK_B+</text>
<text x="173.6" y="38.1">REMOTE_TMS-</text>
<text x="205.4" y="37.6">4</text>
<text x="209" y="36.4">RIN2+</text>
<text x="209" y="38.9">RIN2-</text>
<text x="223" y="38.9">ROUT3</text>
<text x="232.7" y="37.6">11</text>
<text x="248.8" y="39.4">TDI_RAW</text>
<text x="304.8" y="38.4">CE3</text>
<text x="323.5" y="40.1">3</text>
<text x="325.6" y="37.2">2-5.5V 2.7V</text>
<text x="327.2" y="41.4">EN</text>
<text x="333.7" y="38.9">OUT</text>
<text x="340.6" y="41.4">4</text>
<text x="340.6" y="37.6">5</text>
<text x="143.8" y="44.4">RCLK_B-</text>
<text x="173.3" y="43.2">REMOTE_TDI+</text>
<text x="174.1" y="45.7">REMOTE_TDI-</text>
<text x="205.4" y="45.2">5</text>
<text x="205.4" y="42.7">6</text>
<text x="209" y="46.5">RIN3-</text>
<text x="209" y="44">RIN3+</text>
<text x="223" y="44">ROUT4</text>
<text x="232.7" y="42.7">10</text>
<text x="304.8" y="42.3">1uF</text>
<text x="304.8" y="44.8">X7R or X5R</text>
<text x="304.8" y="47.3">0402</text>
<text x="333.5" y="45" transform="rotate(-90 333.5 45)">GND</text>
<text x="335.3" y="42.7">NC</text>
<text x="359.4" y="46">CE4</text>
<text x="68.8" y="51.6">B_PIN_1</text>
<text x="80.3" y="50.3">9</text>
<text x="80.5" y="53">10</text>
<text x="97.8" y="52.1">REMOTE_TCK+</text>
<text x="205.4" y="50.3">7</text>
<text x="205.4" y="52.8">8</text>
<text x="209" y="51.6">RIN4+</text>
<text x="222.1" y="51.6">ENABLE</text>
<text x="232.7" y="52.8">9</text>
<text x="232.7" y="50.3">16</text>
<text x="301.5" y="49.9">2.7V_FIXED_REGULATOR</text>
<text x="332.2" y="48.6" transform="rotate(-90 332.2 48.6)">2</text>
<text x="359.4" y="49.9">1uF</text>
<text x="359.4" y="52.4">X7R or X5R</text>
<text x="68.8" y="54.1">B_PIN_2</text>
<text x="68.8" y="59.2">B_PIN_3</text>
<text x="80.3" y="57.9">11</text>
<text x="97.8" y="54.6">REMOTE_TCK-</text>
<text x="98.1" y="59.7">REMOTE_TMS+</text>
<text x="209" y="54.1">RIN4-</text>
<text x="217.2" y="54.1">GNDENABLE</text>
<text x="222.2" y="58.8">LVDS_SN65LVDT348PW</text>
<text x="359.4" y="55">0402</text>
<text x="68.8" y="61.8">B_PIN_6</text>
<text x="80.3" y="65.5">13</text>
<text x="80.5" y="60.6">14</text>
<text x="98.9" y="62.2">REMOTE_TMS-</text>
<text x="220.6" y="60" transform="rotate(-90 220.6 60)">12</text>
<text x="68.8" y="69.4">B_PIN_4</text>
<text x="68.8" y="66.8">B_PIN_5</text>
<text x="80.5" y="68.2">12</text>
<text x="98.6" y="67.3">REMOTE_TDI+</text>
<text x="99.4" y="69.8">REMOTE_TDI-</text>
<text x="56.7" y="78" transform="rotate(-90 56.7 78)">GND</text>
<text x="59.2" y="78" transform="rotate(-90 59.2 78)">GND</text>
<text x="61.8" y="78" transform="rotate(-90 61.8 78)">GND</text>
<text x="64.3" y="78" transform="rotate(-90 64.3 78)">GND</text>
<text x="68.8" y="74.5">B_PIN_7</text>
<text x="68.8" y="77">B_PIN_8</text>
<text x="80.3" y="73.2">15</text>
<text x="80.5" y="75.8">16</text>
<text x="96.1" y="77.5">REMOTE_TDO-</text>
<text x="96.6" y="74.9">REMOTE_TDO+</text>
<text x="201.9" y="74.9">CB3</text>
<text x="237.2" y="77">1</text>
<text x="245.1" y="73.7">DBUF1-B</text>
<text x="249.2" y="77">6</text>
<text x="268" y="77.2">TMS</text>
<text x="37.3" y="81.4">RJ-45_DOUBLE</text>
<text x="58" y="82.9" transform="rotate(-90 58 82.9)">17</text>
<text x="60.5" y="82.9" transform="rotate(-90 60.5 82.9)">18</text>
<text x="63.1" y="82.9" transform="rotate(-90 63.1 82.9)">19</text>
<text x="65.6" y="82.9" transform="rotate(-90 65.6 82.9)">20</text>
<text x="184.1" y="82.1">VCC</text>
<text x="184.9" y="78.5">5</text>
<text x="240.8" y="78.3">IA OA</text>
<text x="246.4" y="81.6">BUFFER_DUAL_SN74LVC2G34</text>
<text x="174.1" y="86.2">BUFFER_DUAL_SN74LVC2G34</text>
<text x="184.6" y="84.2">DBUF1-A</text>
<text x="189.7" y="95.3">2</text>
<text x="190.2" y="92.2">VSS</text>
<text x="237.2" y="94.7">3</text>
<text x="245.1" y="91.4">DBUF1-C</text>
<text x="249.2" y="94.7">4</text>
<text x="240.8" y="96.1">IB OB</text>
<text x="246.4" y="99.4">BUFFER_DUAL_SN74LVC2G34</text>
<text x="41.9" y="118.1" transform="rotate(-90 41.9 118.1)">RC11</text>
<text x="165.8" y="119.1">5</text>
<text x="182.9" y="115.6">CB9</text>
<text x="224.5" y="118.9">1</text>
<text x="232.4" y="115.6">DBUF2-B</text>
<text x="236.5" y="118.9">6</text>
<text x="255.3" y="119.1">TDI</text>
<text x="293.4" y="117.6">RD1</text>
<text x="341.6" y="117.6">RB1</text>
<text x="41" y="125.7" transform="rotate(-90 41 125.7)">1k</text>
<text x="165.1" y="122.7">VCC</text>
<text x="165.6" y="124.9">DBUF2-A</text>
<text x="228.1" y="120.2">IA OA</text>
<text x="233.7" y="123.5">BUFFER_DUAL_SN74LVC2G34</text>
<text x="293.4" y="120.2">100</text>
<text x="341.6" y="120.2">2.4k</text>
<text x="341.6" y="122.8">0402</text>
<text x="349.7" y="124.5">FLASH</text>
<text x="361.4" y="124.2" transform="rotate(-90 361.4 124.2)">8</text>
<text x="155" y="126.9">BUFFER_DUAL_SN74LVC2G34</text>
<text x="276.2" y="129.5">CCLK</text>
<text x="346.4" y="131.6">1</text>
<text x="346.4" y="128.6">6</text>
<text x="350" y="130.3">CLK</text>
<text x="356.8" y="130.6">2.7-3.6V</text>
<text x="359.4" y="128.3">VCC</text>
<text x="58.8" y="137.6">JTAG</text>
<text x="87.6" y="132.1" transform="rotate(-90 87.6 132.1)">RC6</text>
<text x="94" y="132.1" transform="rotate(-90 94 132.1)">RC7</text>
<text x="100.3" y="132.1" transform="rotate(-90 100.3 132.1)">RC8</text>
<text x="170.7" y="136">2</text>
<text x="171.2" y="132.9">VSS</text>
<text x="224.5" y="136.7">3</text>
<text x="228.1" y="138">IB OB</text>
<text x="232.4" y="133.3">DBUF2-C</text>
<text x="236.5" y="136.7">4</text>
<text x="293.4" y="137.9">RD2</text>
<text x="346.4" y="137.8">2</text>
<text x="346.4" y="135.4">5</text>
<text x="350" y="132.9">CS</text>
<text x="350" y="136.7">DI/IO0</text>
<text x="381" y="136.1">CF1</text>
<text x="398.8" y="136.1">CB4</text>
<text x="86.7" y="139.7" transform="rotate(-90 86.7 139.7)">10k</text>
<text x="93.1" y="139.7" transform="rotate(-90 93.1 139.7)">10k</text>
<text x="99.4" y="139.7" transform="rotate(-90 99.4 139.7)">10k</text>
<text x="233.7" y="141.3">BUFFER_DUAL_SN74LVC2G34</text>
<text x="318.2" y="138.4">DIN/MISO1</text>
<text x="346.4" y="140.5">3</text>
<text x="346.4" y="143">7</text>
<text x="350" y="139.2">DO/IO1</text>
<text x="350" y="141.8">WP/IO2</text>
<text x="381" y="138.5">1uF</text>
<text x="112" y="147.3">TMS_RAW</text>
<text x="112" y="149.9">TCK_RAW</text>
<text x="350" y="144.3">HOLD/IO3</text>
<text x="359.5" y="147.6">GND</text>
<text x="112" y="152.4">TDI_RAW</text>
<text x="112" y="154.9">LOCAL_TDO</text>
<text x="361.4" y="151.4" transform="rotate(-90 361.4 151.4)">4</text>
<text x="163.8" y="174">CB5</text>
<text x="212.1" y="174">CB8</text>
<text x="146.9" y="183.9" transform="rotate(-90 146.9 183.9)">1</text>
<text x="152" y="181.4" transform="rotate(-90 152 181.4)">5</text>
<text x="152.5" y="182">DEMUX-1TO2-SN74LVC1G18</text>
<text x="194.3" y="185">VCC</text>
<text x="195.5" y="180.3">1</text>
<text x="204.7" y="184.9">4</text>
<text x="223.6" y="185.4">REMOTE_TDO+</text>
<text x="29.4" y="188">TEST-POINT-SURFACE-MOUNT</text>
<text x="35.5" y="190.8">TRIG</text>
<text x="117.1" y="190.5">TDO</text>
<text x="136.9" y="190">3</text>
<text x="140.5" y="191.3">IN</text>
<text x="142.2" y="188.8">SELOUT1</text>
<text x="147.3" y="186.2">VCC</text>
<text x="153.9" y="187.5">4</text>
<text x="190.2" y="187.5">5</text>
<text x="193.8" y="188.8">D</text>
<text x="200.5" y="190">Z</text>
<text x="200.5" y="187.5">Y</text>
<text x="204.7" y="190">3</text>
<text x="223.1" y="191.8">REMOTE_TDO-</text>
<text x="145.7" y="193.8">OUT0</text>
<text x="147.7" y="196.4">GND</text>
<text x="153.9" y="192.5">6</text>
<text x="194.6" y="192.6">GND</text>
<text x="195.6" y="197.2">2</text>
<text x="200.7" y="194.7">LVDS_TRANSMITTER</text>
<text x="72" y="202.5" transform="rotate(-90 72 202.5)">2</text>
<text x="137.8" y="198.1">DEMUX1</text>
<text x="149.4" y="201" transform="rotate(-90 149.4 201)">2</text>
<text x="203.4" y="199.4">TDO</text>
<text x="59.2" y="205" transform="rotate(-90 59.2 205)">3</text>
<text x="72" y="207.6" transform="rotate(-90 72 207.6)">1</text>
<text x="48" y="225.6">5</text>
<text x="51.6" y="226.9">SIGNAL</text>
<text x="52.4" y="222.6">MMXC_VERTICAL_THROUGH_HOLE</text>
<text x="125.7" y="226.1">CB7</text>
<text x="118.9" y="232.4">EEPROM3</text>
<text x="131.7" y="232.2" transform="rotate(-90 131.7 232.2)">8</text>
<text x="52.8" y="239.1" transform="rotate(-90 52.8 239.1)">1</text>
<text x="54.1" y="235.5" transform="rotate(-90 54.1 235.5)">GND1</text>
<text x="55.4" y="239.1" transform="rotate(-90 55.4 239.1)">2</text>
<text x="56.7" y="235.5" transform="rotate(-90 56.7 235.5)">GND2</text>
<text x="57.9" y="239.1" transform="rotate(-90 57.9 239.1)">3</text>
<text x="59.2" y="235.5" transform="rotate(-90 59.2 235.5)">GND3</text>
<text x="60.5" y="239.1" transform="rotate(-90 60.5 239.1)">4</text>
<text x="61.8" y="235.5" transform="rotate(-90 61.8 235.5)">GND4</text>
<text x="119.1" y="238.3">5</text>
<text x="119.1" y="235.7">6</text>
<text x="122.7" y="239.6">SDA</text>
<text x="122.7" y="237">SCL</text>
<text x="130.3" y="239.6">WP</text>
<text x="130.3" y="238.8" transform="rotate(-90 130.3 238.8)">VCC</text>
<text x="136.1" y="238.3">7</text>
<text x="183.3" y="239.6">VDD</text>
<text x="184.9" y="236" transform="rotate(-90 184.9 236)">3</text>
<text x="189.2" y="236.2">T1</text>
<text x="64.6" y="242.6">TTL_TRIG</text>
<text x="119.1" y="243.3">1</text>
<text x="119.1" y="245.9">2</text>
<text x="122.7" y="244.6">A0</text>
<text x="184.3" y="244.6">ADDR/THERM</text>
<text x="188" y="241.3">2.25-3.6V</text>
<text x="200.9" y="243.3">1</text>
<text x="221.5" y="241.3">RF1</text>
<text x="226.3" y="241.6">7.5k</text>
<text x="119.1" y="248.4">3</text>
<text x="122.7" y="247.2">A1</text>
<text x="122.7" y="249.7">A2</text>
<text x="130.3" y="250.7" transform="rotate(-90 130.3 250.7)">GND</text>
<text x="132.9" y="250.7" transform="rotate(-90 132.9 250.7)">GNDPAD</text>
<text x="180" y="247.1">4</text>
<text x="180" y="249.7">6</text>
<text x="183.6" y="248.5">SCL</text>
<text x="183.6" y="251">SDA</text>
<text x="191.6" y="249.7">EVENT</text>
<text x="200.9" y="248.4">5</text>
<text x="245.1" y="249">CB6</text>
<text x="129" y="254.3" transform="rotate(-90 129 254.3)">4</text>
<text x="131.6" y="254.3" transform="rotate(-90 131.6 254.3)">9</text>
<text x="184.5" y="254.8">GND</text>
<text x="221.5" y="252.7">RF2</text>
<text x="222.2" y="256.5">THERMAL_ALARM</text>
<text x="226.3" y="253.1">7.5k</text>
<text x="280.7" y="253.5">RC1</text>
<text x="280.7" y="256.1">4.99k</text>
<text x="290.8" y="253.5">RC2</text>
<text x="290.8" y="256.1">4.99k</text>
<text x="186.2" y="258.1" transform="rotate(-90 186.2 258.1)">2</text>
<text x="187.9" y="259.4">TEMPERATURE_SENSOR_I2C</text>
<text x="113.7" y="267">EEPROM-I2C-WITH-ADDRESS-PINS</text>
<text x="253.3" y="266.7">I2C_SDA</text>
<text x="253.7" y="264.2">I2C_SCL</text>
</g>
<g font-size="1.6">
<text x="45" y="232.4">RA4</text>
<text x="45" y="238.6">1206</text>
<text x="46" y="235.7">50</text>
</g>
</svg>
